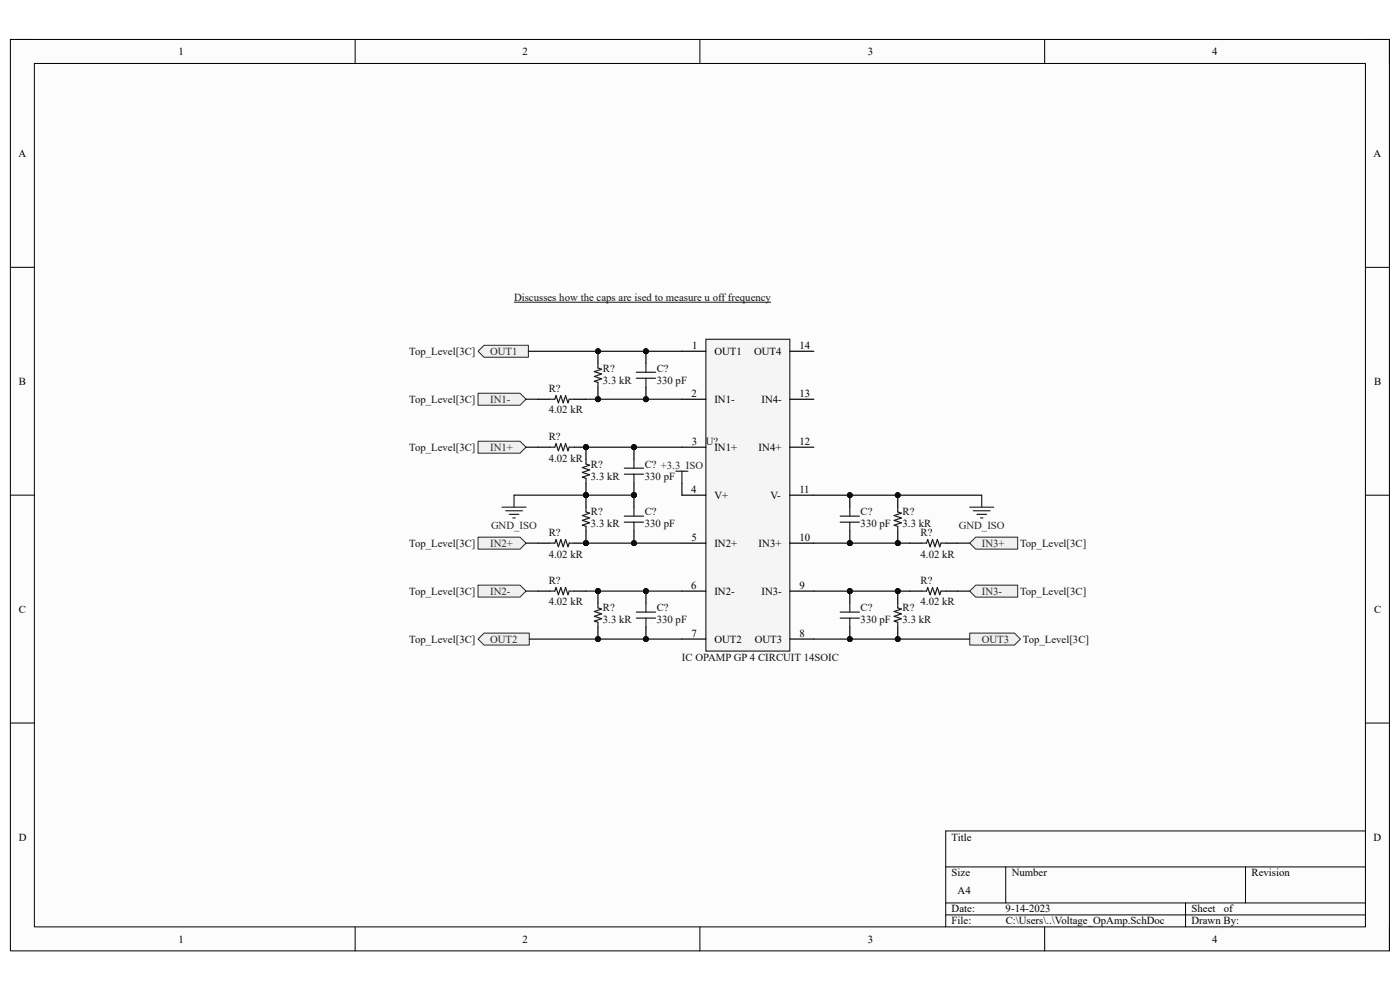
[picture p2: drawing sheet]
<svg xmlns="http://www.w3.org/2000/svg" width="297mm" height="210mm" viewBox="0 0 297 210" stroke-linecap="round" stroke-linejoin="round" font-family="sans-serif">
<path d="M2.2 8.4h292.6v193.3h-292.6z" fill-rule="evenodd" fill="#fcfcfc"/>
<path d="M2.2 8.4h292.6v193.3h-292.6z" fill="none" stroke="#000" stroke-width=".21"/>
<path d="M7.3 13.5h282.4v183.1h-282.4z" fill-rule="evenodd" fill="#fcfcfc"/>
<g fill="none" stroke="#000" stroke-width=".21">
<path d="M2.2 8.4h5.1M7.3 13.5h282.4v183.1h-282.4zM75.3 8.4v5.1M148.5 8.4v5.1M221.6 8.4v5.1M289.7 8.4h5.1v5.1M2.2 56.7h5.1M289.7 56.7h5.1M2.2 105h5.1M289.7 105.1h5.1M2.2 153.4h5.1M289.7 153.4h5.1"/>
<path d="M289.7 176.3h-89.1v20.3M75.3 196.6v5.1M148.5 196.6v5.1M200.6 183.9h89.1M200.6 191.5h89.1M200.6 194.1h89.1M213.4 183.9v7.6M221.6 196.6v5.1M251.5 191.5v5.1M264.2 183.9v7.6M294.8 196.6v5.1"/>
</g>
<path d="M149.8 72h17.8v66.1h-17.8z" fill-rule="evenodd" fill="#f5f5f5"/>
<path d="M149.8 72h17.8v66.1h-17.8z" fill="none" stroke="#262626" stroke-width=".25"/>
<g fill="none" stroke="#000" stroke-width=".25">
<path d="M144.7 74.5h5.1M167.6 74.5h5.1M144.7 84.7h5.1M144.7 94.9h5.1M167.6 84.7h5.1M167.6 94.9h5.1M144.7 105h5.1M144.7 115.2h5.1M167.6 105h5.1M167.6 115.2h5.1M144.7 125.4h5.1M144.7 135.6h5.1"/>
<path d="M167.6 125.4h5.1M167.6 135.6h5.1"/>
</g>
<path d="M101.4 83.4h8.9l1.3 1.3-1.3 1.3h-8.9z" fill-rule="evenodd" fill="#f0f0f0"/>
<path d="M101.4 83.4h8.9l1.3 1.3-1.3 1.3h-8.9z" fill="none" stroke="#262626" stroke-width=".21"/>
<path d="M101.4 93.6h8.9l1.3 1.3-1.3 1.2h-8.9z" fill-rule="evenodd" fill="#f0f0f0"/>
<path d="M101.4 93.6h8.9l1.3 1.3-1.3 1.2h-8.9z" fill="none" stroke="#262626" stroke-width=".21"/>
<path d="M102.7 73.2h9.4v2.6h-9.4l-1.3-1.3z" fill-rule="evenodd" fill="#f0f0f0"/>
<path d="M102.7 73.2h9.4v2.6h-9.4l-1.3-1.3z" fill="none" stroke="#262626" stroke-width=".21"/>
<path d="M143.4 100h2.5M144.7 100v2.5M205.7 107.6h5.1M206.5 108.4h3.5M207.3 109.1h2M208 109.9h.5M208.3 105.1v2.5" fill="none" stroke="#262626" stroke-width=".25"/>
<path d="M109.1 64.1h54.5" fill="none" stroke="#0e0e0e" stroke-width=".21"/>
<path d="M101.4 114h8.9l1.3 1.2-1.3 1.3h-8.9z" fill-rule="evenodd" fill="#f0f0f0"/>
<path d="M101.4 114h8.9l1.3 1.2-1.3 1.3h-8.9z" fill="none" stroke="#262626" stroke-width=".21"/>
<path d="M101.4 124.1h8.9l1.3 1.3-1.3 1.3h-8.9z" fill-rule="evenodd" fill="#f0f0f0"/>
<path d="M101.4 124.1h8.9l1.3 1.3-1.3 1.3h-8.9z" fill="none" stroke="#262626" stroke-width=".21"/>
<path d="M102.7 134.3h9.6v2.5h-9.6l-1.3-1.2z" fill-rule="evenodd" fill="#f0f0f0"/>
<path d="M102.7 134.3h9.6v2.5h-9.6l-1.3-1.2z" fill="none" stroke="#262626" stroke-width=".21"/>
<path d="M207 114h8.9v2.5h-8.9l-1.3-1.3z" fill-rule="evenodd" fill="#f0f0f0"/>
<path d="M207 114h8.9v2.5h-8.9l-1.3-1.3z" fill="none" stroke="#262626" stroke-width=".21"/>
<path d="M205.7 125.4l1.3-1.3h8.9v2.6h-8.9z" fill-rule="evenodd" fill="#f0f0f0"/>
<path d="M205.7 125.4l1.3-1.3h8.9v2.6h-8.9z" fill="none" stroke="#262626" stroke-width=".21"/>
<path d="M205.7 134.3h9.5l1.3 1.3-1.3 1.2h-9.5z" fill-rule="evenodd" fill="#f0f0f0"/>
<path d="M205.7 134.3h9.5l1.3 1.3-1.3 1.2h-9.5z" fill="none" stroke="#262626" stroke-width=".21"/>
<path d="M114.1 84.7h2.6M121.8 84.7h2.5" fill="none" stroke="#000" stroke-width=".25"/>
<path d="M116.7 84.7h1l.3-.8 .5 1.6 .5-1.6 .5 1.6 .5-1.6 .5 1.6 .3-.8h1" fill="none" stroke="#1c1c1c" stroke-width=".25"/>
<circle cx="126.9" cy="74.5" r=".51" fill="#0e0e0e"/>
<circle cx="126.9" cy="74.5" r=".51" fill="none" stroke="#0e0e0e" stroke-width=".21"/>
<circle cx="126.9" cy="84.7" r=".51" fill="#0e0e0e"/>
<circle cx="126.9" cy="84.7" r=".51" fill="none" stroke="#0e0e0e" stroke-width=".21"/>
<path d="M126.9 74.5v2.6" fill="none" stroke="#000" stroke-width=".25"/>
<circle cx="126.9" cy="74.5" r=".51" fill="#0e0e0e"/>
<circle cx="126.9" cy="74.5" r=".51" fill="none" stroke="#0e0e0e" stroke-width=".21"/>
<path d="M126.9 82.1v2.6" fill="none" stroke="#000" stroke-width=".25"/>
<circle cx="126.9" cy="84.7" r=".51" fill="#0e0e0e"/>
<circle cx="126.9" cy="84.7" r=".51" fill="none" stroke="#0e0e0e" stroke-width=".21"/>
<path d="M126.9 77.1v1l.7 .2-1.5 .5 1.5 .5-1.5 .6 1.5 .5-1.5 .5 .8 .2v1" fill="none" stroke="#1c1c1c" stroke-width=".25"/>
<circle cx="137" cy="84.7" r=".51" fill="#0e0e0e"/>
<circle cx="137" cy="84.7" r=".51" fill="none" stroke="#0e0e0e" stroke-width=".21"/>
<circle cx="137" cy="74.5" r=".51" fill="#0e0e0e"/>
<circle cx="137" cy="74.5" r=".51" fill="none" stroke="#0e0e0e" stroke-width=".21"/>
<path d="M137 82.1v2.6" fill="none" stroke="#000" stroke-width=".25"/>
<circle cx="137" cy="84.7" r=".51" fill="#0e0e0e"/>
<circle cx="137" cy="84.7" r=".51" fill="none" stroke="#0e0e0e" stroke-width=".21"/>
<path d="M137 74.5v2.6" fill="none" stroke="#000" stroke-width=".25"/>
<circle cx="137" cy="74.5" r=".51" fill="#0e0e0e"/>
<circle cx="137" cy="74.5" r=".51" fill="none" stroke="#0e0e0e" stroke-width=".21"/>
<path d="M135 79h4.1M137 77.1v1.9M135 80.2h4.1M137 80.2v1.9" fill="none" stroke="#1c1c1c" stroke-width=".25"/>
<circle cx="124.3" cy="94.9" r=".51" fill="#0e0e0e"/>
<circle cx="124.3" cy="94.9" r=".51" fill="none" stroke="#0e0e0e" stroke-width=".21"/>
<path d="M121.8 94.9h2.5" fill="none" stroke="#000" stroke-width=".25"/>
<circle cx="124.3" cy="94.9" r=".51" fill="#0e0e0e"/>
<circle cx="124.3" cy="94.9" r=".51" fill="none" stroke="#0e0e0e" stroke-width=".21"/>
<path d="M114.1 94.9h2.6" fill="none" stroke="#000" stroke-width=".25"/>
<path d="M116.7 94.9h1l.3-.8 .5 1.5 .5-1.5 .5 1.5 .5-1.5 .5 1.5 .3-.7h1" fill="none" stroke="#1c1c1c" stroke-width=".25"/>
<circle cx="124.3" cy="94.9" r=".51" fill="#0e0e0e"/>
<circle cx="124.3" cy="94.9" r=".51" fill="none" stroke="#0e0e0e" stroke-width=".21"/>
<circle cx="124.3" cy="105" r=".51" fill="#0e0e0e"/>
<circle cx="124.3" cy="105" r=".51" fill="none" stroke="#0e0e0e" stroke-width=".21"/>
<path d="M124.3 94.9v2.5" fill="none" stroke="#000" stroke-width=".25"/>
<circle cx="124.3" cy="94.9" r=".51" fill="#0e0e0e"/>
<circle cx="124.3" cy="94.9" r=".51" fill="none" stroke="#0e0e0e" stroke-width=".21"/>
<path d="M124.3 102.5v2.5" fill="none" stroke="#000" stroke-width=".25"/>
<circle cx="124.3" cy="105" r=".51" fill="#0e0e0e"/>
<circle cx="124.3" cy="105" r=".51" fill="none" stroke="#0e0e0e" stroke-width=".21"/>
<path d="M124.3 97.4v1l.8 .3-1.6 .5 1.6 .5-1.6 .5 1.6 .5-1.6 .5 .8 .3v1" fill="none" stroke="#1c1c1c" stroke-width=".25"/>
<circle cx="134.5" cy="105" r=".51" fill="#0e0e0e"/>
<circle cx="134.5" cy="105" r=".51" fill="none" stroke="#0e0e0e" stroke-width=".21"/>
<circle cx="134.5" cy="94.9" r=".51" fill="#0e0e0e"/>
<circle cx="134.5" cy="94.9" r=".51" fill="none" stroke="#0e0e0e" stroke-width=".21"/>
<path d="M134.5 102.5v2.5" fill="none" stroke="#000" stroke-width=".25"/>
<circle cx="134.5" cy="105" r=".51" fill="#0e0e0e"/>
<circle cx="134.5" cy="105" r=".51" fill="none" stroke="#0e0e0e" stroke-width=".21"/>
<path d="M134.5 94.9v2.5" fill="none" stroke="#000" stroke-width=".25"/>
<circle cx="134.5" cy="94.9" r=".51" fill="#0e0e0e"/>
<circle cx="134.5" cy="94.9" r=".51" fill="none" stroke="#0e0e0e" stroke-width=".21"/>
<path d="M132.5 99.3h4M134.5 97.4v1.9M132.5 100.6h4M134.5 100.6v1.9" fill="none" stroke="#1c1c1c" stroke-width=".25"/>
<circle cx="126.9" cy="125.4" r=".51" fill="#0e0e0e"/>
<circle cx="126.9" cy="125.4" r=".51" fill="none" stroke="#0e0e0e" stroke-width=".21"/>
<circle cx="126.9" cy="135.6" r=".51" fill="#0e0e0e"/>
<circle cx="126.9" cy="135.6" r=".51" fill="none" stroke="#0e0e0e" stroke-width=".21"/>
<path d="M126.9 125.4v2.5" fill="none" stroke="#000" stroke-width=".25"/>
<circle cx="126.9" cy="125.4" r=".51" fill="#0e0e0e"/>
<circle cx="126.9" cy="125.4" r=".51" fill="none" stroke="#0e0e0e" stroke-width=".21"/>
<path d="M126.9 133v2.6" fill="none" stroke="#000" stroke-width=".25"/>
<circle cx="126.9" cy="135.6" r=".51" fill="#0e0e0e"/>
<circle cx="126.9" cy="135.6" r=".51" fill="none" stroke="#0e0e0e" stroke-width=".21"/>
<path d="M126.9 127.9v1.1l.7 .2-1.5 .5 1.5 .5-1.5 .5 1.5 .5-1.5 .6 .8 .2v1" fill="none" stroke="#1c1c1c" stroke-width=".25"/>
<circle cx="137" cy="135.6" r=".51" fill="#0e0e0e"/>
<circle cx="137" cy="135.6" r=".51" fill="none" stroke="#0e0e0e" stroke-width=".21"/>
<circle cx="137" cy="125.4" r=".51" fill="#0e0e0e"/>
<circle cx="137" cy="125.4" r=".51" fill="none" stroke="#0e0e0e" stroke-width=".21"/>
<path d="M137 133v2.6" fill="none" stroke="#000" stroke-width=".25"/>
<circle cx="137" cy="135.6" r=".51" fill="#0e0e0e"/>
<circle cx="137" cy="135.6" r=".51" fill="none" stroke="#0e0e0e" stroke-width=".21"/>
<path d="M137 125.4v2.5" fill="none" stroke="#000" stroke-width=".25"/>
<circle cx="137" cy="125.4" r=".51" fill="#0e0e0e"/>
<circle cx="137" cy="125.4" r=".51" fill="none" stroke="#0e0e0e" stroke-width=".21"/>
<path d="M116.7 125.4h1l.3-.8 .5 1.6 .5-1.6 .5 1.6 .5-1.6 .5 1.6 .3-.8h1M135 129.8h4.1M135 131.1h4.1M137 127.9v1.9M137 131.1v1.9" fill="none" stroke="#1c1c1c" stroke-width=".25"/>
<path d="M114.1 125.4h2.6M121.8 125.4h2.5" fill="none" stroke="#000" stroke-width=".25"/>
<circle cx="124.3" cy="115.2" r=".51" fill="#0e0e0e"/>
<circle cx="124.3" cy="115.2" r=".51" fill="none" stroke="#0e0e0e" stroke-width=".21"/>
<path d="M121.8 115.2h2.5" fill="none" stroke="#000" stroke-width=".25"/>
<circle cx="124.3" cy="115.2" r=".51" fill="#0e0e0e"/>
<circle cx="124.3" cy="115.2" r=".51" fill="none" stroke="#0e0e0e" stroke-width=".21"/>
<path d="M114.1 115.2h2.6" fill="none" stroke="#000" stroke-width=".25"/>
<path d="M116.7 115.2h1l.3-.7 .5 1.5 .5-1.5 .5 1.5 .5-1.5 .5 1.5 .3-.8h1" fill="none" stroke="#1c1c1c" stroke-width=".25"/>
<circle cx="124.3" cy="105" r=".51" fill="#0e0e0e"/>
<circle cx="124.3" cy="105" r=".51" fill="none" stroke="#0e0e0e" stroke-width=".21"/>
<circle cx="124.3" cy="115.2" r=".51" fill="#0e0e0e"/>
<circle cx="124.3" cy="115.2" r=".51" fill="none" stroke="#0e0e0e" stroke-width=".21"/>
<path d="M124.3 105v2.6" fill="none" stroke="#000" stroke-width=".25"/>
<circle cx="124.3" cy="105" r=".51" fill="#0e0e0e"/>
<circle cx="124.3" cy="105" r=".51" fill="none" stroke="#0e0e0e" stroke-width=".21"/>
<path d="M124.3 112.7v2.5" fill="none" stroke="#000" stroke-width=".25"/>
<circle cx="124.3" cy="115.2" r=".51" fill="#0e0e0e"/>
<circle cx="124.3" cy="115.2" r=".51" fill="none" stroke="#0e0e0e" stroke-width=".21"/>
<path d="M124.3 107.6v1l.8 .3-1.6 .5 1.6 .5-1.6 .5 1.6 .5-1.6 .5 .8 .3v1" fill="none" stroke="#1c1c1c" stroke-width=".25"/>
<circle cx="134.5" cy="115.2" r=".51" fill="#0e0e0e"/>
<circle cx="134.5" cy="115.2" r=".51" fill="none" stroke="#0e0e0e" stroke-width=".21"/>
<circle cx="134.5" cy="105" r=".51" fill="#0e0e0e"/>
<circle cx="134.5" cy="105" r=".51" fill="none" stroke="#0e0e0e" stroke-width=".21"/>
<path d="M134.5 112.7v2.5" fill="none" stroke="#000" stroke-width=".25"/>
<circle cx="134.5" cy="115.2" r=".51" fill="#0e0e0e"/>
<circle cx="134.5" cy="115.2" r=".51" fill="none" stroke="#0e0e0e" stroke-width=".21"/>
<path d="M134.5 105v2.6" fill="none" stroke="#000" stroke-width=".25"/>
<circle cx="134.5" cy="105" r=".51" fill="#0e0e0e"/>
<circle cx="134.5" cy="105" r=".51" fill="none" stroke="#0e0e0e" stroke-width=".21"/>
<path d="M132.5 109.5h4M132.5 110.8h4M134.5 107.6v1.9M134.5 110.8v1.9M195.5 125.4h1.1l.2-.8 .5 1.6 .5-1.6 .6 1.6 .5-1.6 .5 1.6 .2-.8h1" fill="none" stroke="#1c1c1c" stroke-width=".25"/>
<path d="M106.5 107.6h5.1M107.3 108.4h3.5M108 109.1h2.1M108.8 109.9h.5M109.1 105v2.6" fill="none" stroke="#262626" stroke-width=".25"/>
<path d="M193 125.4h2.5M200.6 125.4h2.6" fill="none" stroke="#000" stroke-width=".25"/>
<circle cx="190.5" cy="125.4" r=".51" fill="#0e0e0e"/>
<circle cx="190.5" cy="125.4" r=".51" fill="none" stroke="#0e0e0e" stroke-width=".21"/>
<circle cx="190.5" cy="135.6" r=".51" fill="#0e0e0e"/>
<circle cx="190.5" cy="135.6" r=".51" fill="none" stroke="#0e0e0e" stroke-width=".21"/>
<path d="M190.5 125.4v2.5" fill="none" stroke="#000" stroke-width=".25"/>
<circle cx="190.5" cy="125.4" r=".51" fill="#0e0e0e"/>
<circle cx="190.5" cy="125.4" r=".51" fill="none" stroke="#0e0e0e" stroke-width=".21"/>
<path d="M190.5 133v2.6" fill="none" stroke="#000" stroke-width=".25"/>
<circle cx="190.5" cy="135.6" r=".51" fill="#0e0e0e"/>
<circle cx="190.5" cy="135.6" r=".51" fill="none" stroke="#0e0e0e" stroke-width=".21"/>
<path d="M190.5 127.9v1.1l.7 .2-1.5 .5 1.5 .5-1.5 .5 1.5 .6-1.5 .5 .8 .2v1" fill="none" stroke="#1c1c1c" stroke-width=".25"/>
<circle cx="180.3" cy="135.6" r=".51" fill="#0e0e0e"/>
<circle cx="180.3" cy="135.6" r=".51" fill="none" stroke="#0e0e0e" stroke-width=".21"/>
<circle cx="180.3" cy="125.4" r=".51" fill="#0e0e0e"/>
<circle cx="180.3" cy="125.4" r=".51" fill="none" stroke="#0e0e0e" stroke-width=".21"/>
<path d="M180.3 133v2.6" fill="none" stroke="#000" stroke-width=".25"/>
<circle cx="180.3" cy="135.6" r=".51" fill="#0e0e0e"/>
<circle cx="180.3" cy="135.6" r=".51" fill="none" stroke="#0e0e0e" stroke-width=".21"/>
<path d="M180.3 125.4v2.5" fill="none" stroke="#000" stroke-width=".25"/>
<circle cx="180.3" cy="125.4" r=".51" fill="#0e0e0e"/>
<circle cx="180.3" cy="125.4" r=".51" fill="none" stroke="#0e0e0e" stroke-width=".21"/>
<path d="M178.3 129.8h4M178.3 131.1h4M180.3 127.9v1.9M180.3 131.1v1.9" fill="none" stroke="#1c1c1c" stroke-width=".25"/>
<path d="M172.7 105.1h35.6" fill="none" stroke="#0e0e0e" stroke-width=".25"/>
<circle cx="190.5" cy="105.1" r=".51" fill="#0e0e0e"/>
<circle cx="190.5" cy="105.1" r=".51" fill="none" stroke="#0e0e0e" stroke-width=".21"/>
<circle cx="180.3" cy="105.1" r=".51" fill="#0e0e0e"/>
<circle cx="180.3" cy="105.1" r=".51" fill="none" stroke="#0e0e0e" stroke-width=".21"/>
<path d="M144.7 102.5v2.5M112.3 135.6h32.4" fill="none" stroke="#0e0e0e" stroke-width=".25"/>
<circle cx="126.9" cy="135.6" r=".51" fill="#0e0e0e"/>
<circle cx="126.9" cy="135.6" r=".51" fill="none" stroke="#0e0e0e" stroke-width=".21"/>
<circle cx="137" cy="135.6" r=".51" fill="#0e0e0e"/>
<circle cx="137" cy="135.6" r=".51" fill="none" stroke="#0e0e0e" stroke-width=".21"/>
<path d="M112.1 74.5h32.6" fill="none" stroke="#0e0e0e" stroke-width=".25"/>
<circle cx="126.9" cy="74.5" r=".51" fill="#0e0e0e"/>
<circle cx="126.9" cy="74.5" r=".51" fill="none" stroke="#0e0e0e" stroke-width=".21"/>
<circle cx="137" cy="74.5" r=".51" fill="#0e0e0e"/>
<circle cx="137" cy="74.5" r=".51" fill="none" stroke="#0e0e0e" stroke-width=".21"/>
<path d="M111.6 84.7h2.5M111.6 94.9h2.5M124.3 84.7h2.6" fill="none" stroke="#0e0e0e" stroke-width=".25"/>
<circle cx="126.9" cy="84.7" r=".51" fill="#0e0e0e"/>
<circle cx="126.9" cy="84.7" r=".51" fill="none" stroke="#0e0e0e" stroke-width=".21"/>
<path d="M126.9 84.7h10.1" fill="none" stroke="#0e0e0e" stroke-width=".25"/>
<circle cx="126.9" cy="84.7" r=".51" fill="#0e0e0e"/>
<circle cx="126.9" cy="84.7" r=".51" fill="none" stroke="#0e0e0e" stroke-width=".21"/>
<circle cx="137" cy="84.7" r=".51" fill="#0e0e0e"/>
<circle cx="137" cy="84.7" r=".51" fill="none" stroke="#0e0e0e" stroke-width=".21"/>
<path d="M137 84.7h7.7" fill="none" stroke="#0e0e0e" stroke-width=".25"/>
<circle cx="137" cy="84.7" r=".51" fill="#0e0e0e"/>
<circle cx="137" cy="84.7" r=".51" fill="none" stroke="#0e0e0e" stroke-width=".21"/>
<path d="M111.6 125.4h2.5M126.9 125.4h17.8" fill="none" stroke="#0e0e0e" stroke-width=".25"/>
<circle cx="137" cy="125.4" r=".51" fill="#0e0e0e"/>
<circle cx="137" cy="125.4" r=".51" fill="none" stroke="#0e0e0e" stroke-width=".21"/>
<circle cx="126.9" cy="125.4" r=".51" fill="#0e0e0e"/>
<circle cx="126.9" cy="125.4" r=".51" fill="none" stroke="#0e0e0e" stroke-width=".21"/>
<path d="M124.3 125.4h2.6" fill="none" stroke="#0e0e0e" stroke-width=".25"/>
<circle cx="126.9" cy="125.4" r=".51" fill="#0e0e0e"/>
<circle cx="126.9" cy="125.4" r=".51" fill="none" stroke="#0e0e0e" stroke-width=".21"/>
<path d="M111.6 115.2h2.5M124.3 115.2h20.4" fill="none" stroke="#0e0e0e" stroke-width=".25"/>
<circle cx="124.3" cy="115.2" r=".51" fill="#0e0e0e"/>
<circle cx="124.3" cy="115.2" r=".51" fill="none" stroke="#0e0e0e" stroke-width=".21"/>
<circle cx="134.5" cy="115.2" r=".51" fill="#0e0e0e"/>
<circle cx="134.5" cy="115.2" r=".51" fill="none" stroke="#0e0e0e" stroke-width=".21"/>
<path d="M124.3 105h10.2" fill="none" stroke="#0e0e0e" stroke-width=".25"/>
<circle cx="134.5" cy="105" r=".51" fill="#0e0e0e"/>
<circle cx="134.5" cy="105" r=".51" fill="none" stroke="#0e0e0e" stroke-width=".21"/>
<circle cx="124.3" cy="105" r=".51" fill="#0e0e0e"/>
<circle cx="124.3" cy="105" r=".51" fill="none" stroke="#0e0e0e" stroke-width=".21"/>
<path d="M109.1 105h15.2" fill="none" stroke="#0e0e0e" stroke-width=".25"/>
<circle cx="124.3" cy="105" r=".51" fill="#0e0e0e"/>
<circle cx="124.3" cy="105" r=".51" fill="none" stroke="#0e0e0e" stroke-width=".21"/>
<path d="M124.3 94.9h10.2" fill="none" stroke="#0e0e0e" stroke-width=".25"/>
<circle cx="124.3" cy="94.9" r=".51" fill="#0e0e0e"/>
<circle cx="124.3" cy="94.9" r=".51" fill="none" stroke="#0e0e0e" stroke-width=".21"/>
<circle cx="134.5" cy="94.9" r=".51" fill="#0e0e0e"/>
<circle cx="134.5" cy="94.9" r=".51" fill="none" stroke="#0e0e0e" stroke-width=".21"/>
<path d="M134.5 94.9h10.2" fill="none" stroke="#0e0e0e" stroke-width=".25"/>
<circle cx="134.5" cy="94.9" r=".51" fill="#0e0e0e"/>
<circle cx="134.5" cy="94.9" r=".51" fill="none" stroke="#0e0e0e" stroke-width=".21"/>
<path d="M190.5 125.4h2.5M203.2 125.4h2.5" fill="none" stroke="#0e0e0e" stroke-width=".25"/>
<circle cx="190.5" cy="125.4" r=".51" fill="#0e0e0e"/>
<circle cx="190.5" cy="125.4" r=".51" fill="none" stroke="#0e0e0e" stroke-width=".21"/>
<path d="M180.3 125.4h10.2" fill="none" stroke="#0e0e0e" stroke-width=".25"/>
<circle cx="190.5" cy="125.4" r=".51" fill="#0e0e0e"/>
<circle cx="190.5" cy="125.4" r=".51" fill="none" stroke="#0e0e0e" stroke-width=".21"/>
<circle cx="180.3" cy="125.4" r=".51" fill="#0e0e0e"/>
<circle cx="180.3" cy="125.4" r=".51" fill="none" stroke="#0e0e0e" stroke-width=".21"/>
<path d="M172.7 125.4h7.6" fill="none" stroke="#0e0e0e" stroke-width=".25"/>
<circle cx="180.3" cy="125.4" r=".51" fill="#0e0e0e"/>
<circle cx="180.3" cy="125.4" r=".51" fill="none" stroke="#0e0e0e" stroke-width=".21"/>
<path d="M172.7 135.6h33" fill="none" stroke="#0e0e0e" stroke-width=".25"/>
<circle cx="190.5" cy="135.6" r=".51" fill="#0e0e0e"/>
<circle cx="190.5" cy="135.6" r=".51" fill="none" stroke="#0e0e0e" stroke-width=".21"/>
<circle cx="180.3" cy="135.6" r=".51" fill="#0e0e0e"/>
<circle cx="180.3" cy="135.6" r=".51" fill="none" stroke="#0e0e0e" stroke-width=".21"/>
<path d="M193 115.2h2.5M200.6 115.2h2.6" fill="none" stroke="#000" stroke-width=".25"/>
<path d="M195.5 115.2h1.1l.2-.7 .5 1.5 .5-1.5 .6 1.5 .5-1.5 .5 1.5 .2-.8h1" fill="none" stroke="#1c1c1c" stroke-width=".25"/>
<circle cx="190.5" cy="105.1" r=".51" fill="#0e0e0e"/>
<circle cx="190.5" cy="105.1" r=".51" fill="none" stroke="#0e0e0e" stroke-width=".21"/>
<circle cx="190.5" cy="115.2" r=".51" fill="#0e0e0e"/>
<circle cx="190.5" cy="115.2" r=".51" fill="none" stroke="#0e0e0e" stroke-width=".21"/>
<path d="M190.5 105.1v2.5" fill="none" stroke="#000" stroke-width=".25"/>
<circle cx="190.5" cy="105.1" r=".51" fill="#0e0e0e"/>
<circle cx="190.5" cy="105.1" r=".51" fill="none" stroke="#0e0e0e" stroke-width=".21"/>
<path d="M190.5 112.7v2.5" fill="none" stroke="#000" stroke-width=".25"/>
<circle cx="190.5" cy="115.2" r=".51" fill="#0e0e0e"/>
<circle cx="190.5" cy="115.2" r=".51" fill="none" stroke="#0e0e0e" stroke-width=".21"/>
<path d="M190.5 107.6v1l.7 .3-1.5 .5 1.5 .5-1.5 .5 1.5 .5-1.5 .5 .8 .3v1" fill="none" stroke="#1c1c1c" stroke-width=".25"/>
<circle cx="180.3" cy="115.2" r=".51" fill="#0e0e0e"/>
<circle cx="180.3" cy="115.2" r=".51" fill="none" stroke="#0e0e0e" stroke-width=".21"/>
<circle cx="180.3" cy="105.1" r=".51" fill="#0e0e0e"/>
<circle cx="180.3" cy="105.1" r=".51" fill="none" stroke="#0e0e0e" stroke-width=".21"/>
<path d="M180.3 112.7v2.5" fill="none" stroke="#000" stroke-width=".25"/>
<circle cx="180.3" cy="115.2" r=".51" fill="#0e0e0e"/>
<circle cx="180.3" cy="115.2" r=".51" fill="none" stroke="#0e0e0e" stroke-width=".21"/>
<path d="M180.3 105.1v2.5" fill="none" stroke="#000" stroke-width=".25"/>
<circle cx="180.3" cy="105.1" r=".51" fill="#0e0e0e"/>
<circle cx="180.3" cy="105.1" r=".51" fill="none" stroke="#0e0e0e" stroke-width=".21"/>
<path d="M178.3 109.5h4M178.3 110.8h4M180.3 107.6v1.9M180.3 110.8v1.9" fill="none" stroke="#1c1c1c" stroke-width=".25"/>
<path d="M190.5 115.2h2.5M203.2 115.2h2.5" fill="none" stroke="#0e0e0e" stroke-width=".25"/>
<circle cx="190.5" cy="115.2" r=".51" fill="#0e0e0e"/>
<circle cx="190.5" cy="115.2" r=".51" fill="none" stroke="#0e0e0e" stroke-width=".21"/>
<path d="M180.3 115.2h10.2" fill="none" stroke="#0e0e0e" stroke-width=".25"/>
<circle cx="190.5" cy="115.2" r=".51" fill="#0e0e0e"/>
<circle cx="190.5" cy="115.2" r=".51" fill="none" stroke="#0e0e0e" stroke-width=".21"/>
<circle cx="180.3" cy="115.2" r=".51" fill="#0e0e0e"/>
<circle cx="180.3" cy="115.2" r=".51" fill="none" stroke="#0e0e0e" stroke-width=".21"/>
<path d="M172.7 115.2h7.6" fill="none" stroke="#0e0e0e" stroke-width=".25"/>
<circle cx="180.3" cy="115.2" r=".51" fill="#0e0e0e"/>
<circle cx="180.3" cy="115.2" r=".51" fill="none" stroke="#0e0e0e" stroke-width=".21"/>
<g font-size="2.3">
<text x="37.9" y="11.7">1</text>
<text x="110.9" y="11.7">2</text>
<text x="184.1" y="11.7">3</text>
<text x="257.1" y="11.7">4</text>
<text x="3.9" y="33.3">A</text>
<text x="291.4" y="33.3">A</text>
<text x="146.9" y="74">1</text>
<text x="151.6" y="75.3">OUT1</text>
<text x="160" y="75.3">OUT4</text>
<text x="169.6" y="74">14</text>
<text x="4" y="81.6">B</text>
<text x="291.5" y="81.6">B</text>
<text x="146.7" y="84.2">2</text>
<text x="151.6" y="85.4">IN1-</text>
<text x="161.5" y="85.4">IN4-</text>
<text x="169.6" y="84.2">13</text>
<text x="146.8" y="94.4">3</text>
<text x="151.6" y="95.6">IN1+</text>
<text x="161" y="95.6">IN4+</text>
<text x="169.6" y="94.4">12</text>
<text x="146.6" y="104.5">4</text>
<text x="151.6" y="105.8">V+</text>
<text x="163.4" y="105.8">V-</text>
<text x="169.6" y="104.5">11</text>
<text x="146.7" y="114.7">5</text>
<text x="151.6" y="116">IN2+</text>
<text x="161" y="116">IN3+</text>
<text x="169.6" y="114.7">10</text>
<text x="146.6" y="124.9">6</text>
<text x="169.6" y="124.9">9</text>
<text x="4" y="130">C</text>
<text x="151.6" y="126.2">IN2-</text>
<text x="161.5" y="126.2">IN3-</text>
<text x="291.5" y="130">C</text>
<text x="146.7" y="135">7</text>
<text x="151.6" y="136.3">OUT2</text>
<text x="160.1" y="136.3">OUT3</text>
<text x="169.6" y="135">8</text>
<text x="4" y="178.3">D</text>
<text x="201.9" y="178.3">Title</text>
<text x="291.4" y="178.3">D</text>
<text x="201.9" y="185.9">Size</text>
<text x="214.6" y="185.9">Number</text>
<text x="265.5" y="185.9">Revision</text>
<text x="203.2" y="189.7">A4</text>
<text x="201.9" y="193.5">Date:</text>
<text x="201.9" y="196.1">File:</text>
<text x="213.3" y="193.5">9-14-2023</text>
<text x="213.4" y="196.1">C:\Users\..\Voltage_OpAmp.SchDoc</text>
<text x="252.8" y="196.1">Drawn By:</text>
<text x="252.8" y="193.5">Sheet</text>
<text x="259.6" y="193.5">of</text>
<text x="37.9" y="199.9">1</text>
<text x="110.9" y="199.9">2</text>
<text x="184.1" y="199.9">3</text>
<text x="257.1" y="199.9">4</text>
</g>
<g font-size="2.3" fill="#0e0e0e">
<text x="109.1" y="63.8">Discusses how the caps are ised to measure u off frequency</text>
<text x="86.8" y="75.3">Top_Level[3C]</text>
<text x="116.4" y="83.1">R?</text>
<text x="127.9" y="81.4">3.3 kR</text>
<text x="127.9" y="78.8">R?</text>
<text x="139.3" y="81.4">330 pF</text>
<text x="139.3" y="78.8">C?</text>
<text x="86.8" y="85.4">Top_Level[3C]</text>
<text x="116.4" y="87.7">4.02 kR</text>
<text x="86.8" y="95.6">Top_Level[3C]</text>
<text x="116.4" y="93.3">R?</text>
<text x="149.7" y="94.4">U?</text>
<text x="116.4" y="97.9">4.02 kR</text>
<text x="125.3" y="101.7">3.3 kR</text>
<text x="125.3" y="99.2">R?</text>
<text x="136.8" y="101.7">330 pF</text>
<text x="136.8" y="99.2">C? +3.3_ISO</text>
<text x="116.4" y="113.7">R?</text>
<text x="125.3" y="111.9">3.3 kR</text>
<text x="125.3" y="109.3">R?</text>
<text x="136.8" y="111.9">330 pF</text>
<text x="136.8" y="109.3">C?</text>
<text x="182.6" y="111.9">330 pF</text>
<text x="182.6" y="109.3">C?</text>
<text x="191.5" y="111.9">3.3 kR</text>
<text x="191.5" y="109.3">R?</text>
<text x="195.3" y="113.7">R?</text>
<text x="86.8" y="116">Top_Level[3C]</text>
<text x="116.4" y="118.3">4.02 kR</text>
<text x="195.3" y="118.3">4.02 kR</text>
<text x="216.4" y="116">Top_Level[3C]</text>
<text x="116.4" y="123.9">R?</text>
<text x="195.3" y="123.9">R?</text>
<text x="86.8" y="126.2">Top_Level[3C]</text>
<text x="116.4" y="128.4">4.02 kR</text>
<text x="127.9" y="129.7">R?</text>
<text x="139.3" y="129.7">C?</text>
<text x="182.6" y="129.7">C?</text>
<text x="191.5" y="129.7">R?</text>
<text x="195.3" y="128.4">4.02 kR</text>
<text x="216.4" y="126.2">Top_Level[3C]</text>
<text x="86.8" y="136.3">Top_Level[3C]</text>
<text x="127.9" y="132.2">3.3 kR</text>
<text x="139.3" y="132.2">330 pF</text>
<text x="182.6" y="132.2">330 pF</text>
<text x="191.5" y="132.2">3.3 kR</text>
<text x="217" y="136.3">Top_Level[3C]</text>
<text x="144.7" y="140.1">IC OPAMP GP 4 CIRCUIT 14SOIC</text>
</g>
<g font-size="2.3" fill="#262626">
<text x="104" y="75.3">OUT1</text>
<text x="104" y="85.4">IN1-</text>
<text x="104" y="95.6">IN1+</text>
<text x="104.2" y="112.1">GND_ISO</text>
<text x="203.4" y="112.1">GND_ISO</text>
<text x="104" y="116">IN2+</text>
<text x="208.3" y="116">IN3+</text>
<text x="104" y="126.2">IN2-</text>
<text x="208.3" y="126.2">IN3-</text>
<text x="104" y="136.3">OUT2</text>
<text x="208.3" y="136.3">OUT3</text>
</g>
</svg>
